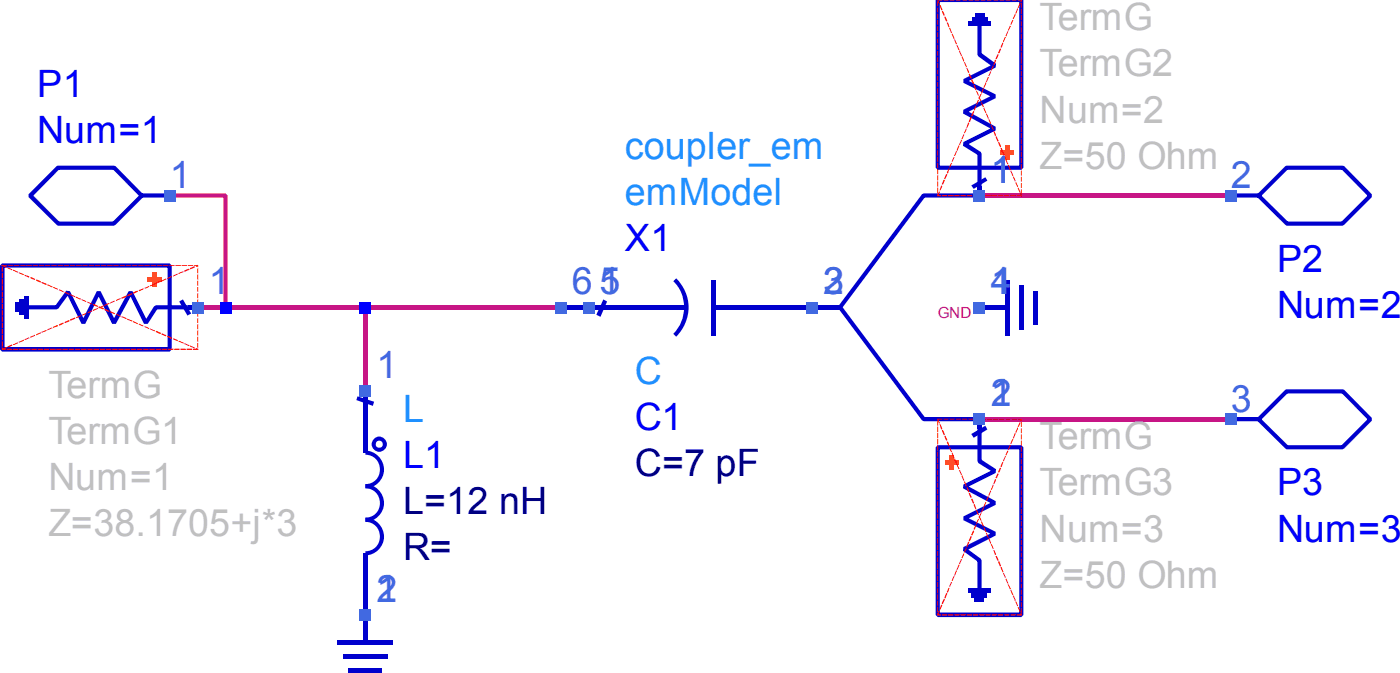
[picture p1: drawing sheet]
<svg xmlns="http://www.w3.org/2000/svg" width="286mm" height="138mm" viewBox="0 0 286 138" stroke-linecap="round" stroke-linejoin="round" font-family="sans-serif">
<g fill="#c71585">
<path d="M34.7 39.5h11.4l.5 .5v22.8h-.9v-22.8h.4v.4h-11.4z"/>
<path d="M46.1 62.4h28.7v.8h-28.7z"/>
<path d="M200.4 39.5h51.4v.9h-51.4z"/>
<path d="M200.4 85.3h51.4v.8h-51.4z"/>
<path d="M40.5 62.4h5.6v.8h-5.6z"/>
<path d="M74.3 62.8h.9v17.2h-.9z"/>
<path d="M74.8 62.4h39.9v.8h-39.9z"/>
</g>
<g fill="#0000cd">
<path d="M208.5 58.3h.9v9.1h-.9z"/>
<path d="M211.4 59.4h.9v6.9h-.9z"/>
<path d="M200.4 62.4h5.7v.8h-5.7z"/>
<path d="M205.7 57.1h.8v11.5h-.8z"/>
<path d="M5.3 62.4h6.3v.4l-.3-.2 2.2-3.2 .8 .1 3.1 6.3-.4 .2-.3-.2 3.1-6.3h.8l3.1 6.3-.4 .2-.4-.2 3.4-6.3h.8l3.1 6.3-.3 .2-.4-.2 2-3.1 .4-.3h6.5v.8h-6.5v-.4l.4 .3-2.1 3.1h-.7l-3.2-6.3 .5-.2 .3 .2-3.4 6.3h-.8l-3.1-6.3 .4-.2 .4 .2-3.2 6.3h-.7l-3.2-6.3 .4-.2 .3 .2-2.3 3.2-.3 .1h-6.3z"/>
<path d="M3.2 61.7h.9v2h-.9z"/>
<path d="M4.1 61.1h.8v3.2h-.8z"/>
<path d="M4.9 60.5h.9v4.6h-.9z"/>
<path d="M38.4 62.4h2.1v.8h-2.1z"/>
<path d="M36.7 61.6l.7-.4 1.7 2.9-.7 .4z"/>
<path d="M.4 54.3v.4h34.3v-.4h-.4v17.2h.4v-.5h-34.3v.5h.5v-17.2zM0 54.3v17.2l.4 .4h34.3l.4-.4v-17.2l-.4-.5h-34.3z"/>
</g>
<g fill="#ff4500">
<path d="M30.1 56.7h2.9v.9h-2.9z"/>
<path d="M31.2 55.7h.8v2.9h-.8z"/>
</g>
<g fill="#0000cd">
<path d="M200 4.8h.8v6.4h-.4l.3-.4 3.1 2.2-.1 .8-6.3 3.1-.1-.3 .1-.4 6.3 3.1v.8l-6.3 3.1-.1-.3 .1-.5 6.3 3.5v.8l-6.3 3.1-.1-.3 .2-.5 3.2 2.1 .1 .3v6.6h-.8v-6.6h.4l-.2 .3-3.2-1.9 .1-.8 6.3-3.1 .1 .3-.1 .5-6.4-3.5 .1-.8 6.3-3.1 .1 .4-.1 .4-6.3-3.2v-.7l6.3-3.2 .1 .5-.2 .3-3.1-2.3-.2-.3z"/>
<path d="M199.6 2.7h1.9v.9h-1.9z"/>
<path d="M199 3.6h3.1v.8h-3.1z"/>
<path d="M198.1 4.4h4.6v.8h-4.6z"/>
<path d="M200 38h.8v2h-.8z"/>
<path d="M198.7 37.9l2.9-1.7 .4 .7-2.8 1.7z"/>
<path d="M191.9 0v.4h17.1v-.4h-.5v34.3h.5v-.4h-17.1v.4h.4v-34.3zM191.4 0v34.3l.5 .4h17.1l.4-.4v-34.3z"/>
</g>
<g fill="#ff4500">
<path d="M205.7 29.7h.8v2.9h-.8z"/>
<path d="M204.7 30.7h2.8v.9h-2.8z"/>
</g>
<g fill="#0000cd">
<path d="M200 87.7h.8v6.5h-.4l.3-.3 3.1 2-.1 .8-6.3 3.1-.1-.4 .1-.3 6.3 3.3v.8l-6.3 3.1-.1-.3 .1-.4 6.3 3.1v.8l-6.3 3.2-.1-.4 .2-.4 3.2 2.3 .1 .4v6.2h-.8v-6.2h.4l-.2 .3-3.2-2.3 .1-.8 6.3-3.1 .1 .4-.1 .4-6.3-3.2v-.7l6.3-3.2 .1 .5-.1 .3-6.4-3.4 .1-.7 6.3-3.2 .1 .4-.2 .3-3.1-1.9-.2-.5z"/>
<path d="M199.2 122.1h2.1v.9h-2.1z"/>
<path d="M198.7 121.2h3.1v.9h-3.1z"/>
<path d="M198.1 120.4h4.6v.8h-4.6z"/>
<path d="M200 85.7h.8v2h-.8z"/>
<path d="M198.7 88.7l2.9-1.7 .4 .8-2.8 1.7z"/>
<path d="M191.9 91.4v.5h17.1v-.5h-.5v34.3h.5v-.5h-17.1v.5h.4v-34.3zM191.4 91.4v34.3l.5 .5h17.1l.4-.5v-34.3l-.4-.4h-17.1z"/>
</g>
<g fill="#ff4500">
<path d="M194.2 93.1h1v2.9h-1z"/>
<path d="M193.3 94.1h2.8v.9h-2.8z"/>
</g>
<g fill="#0000cd">
<path d="M171.5 63.1l.7-.5 17.1 22.8-.3 .3v-.4h11.4v.8h-11.4l-.4-.2z"/>
<path d="M188.6 39.7l.4-.2h11.4v.9h-11.4v-.4l.3 .2-17.1 22.9-.7-.5z"/>
<path d="M114.7 62.4h5.7v.8h-5.7z"/>
<path d="M166.1 62.4h5.8v.8h-5.8z"/>
<path d="M74.8 105.8a3.9 3.9 0 0 1 3.8 3.9 3.9 3.9 0 0 1-3.8 3.8v-.8a3 3 0 0 0 2.9-3 3 3 0 0 0-2.9-3z"/>
<path d="M74.8 99a3.9 3.9 0 0 1 3.8 3.8 3.9 3.9 0 0 1-3.8 3.9v-.9a3 3 0 0 0 2.9-3 3 3 0 0 0-2.9-3z"/>
<path d="M74.8 92.1a3.9 3.9 0 0 1 3.8 3.9 3.9 3.9 0 0 1-3.8 3.8v-.8a3 3 0 0 0 2.9-3 3 3 0 0 0-2.9-3z"/>
<path d="M74.3 113.1h.9v1.2h-.9z"/>
<path d="M74.3 91.4h.9v1.1h-.9z"/>
<path d="M74.3 114.3h.9v11.4h-.9z"/>
<path d="M74.3 80h.9v11.4h-.9z"/>
<path d="M73.2 81l3.3 1.1-.2 .9-3.4-1.2z"/>
<path d="M70.2 133.9h9.1v.8h-9.1z"/>
<path d="M71.3 136.7h6.8v.9h-6.8z"/>
<path d="M74.3 125.7h.9v5.7h-.9z"/>
<path d="M69 131h11.4v.8h-11.4z"/>
<path d="M137.8 57.5l.5-.6a8.3 8.3 0 0 1 0 11.9l-.5-.6a7.7 7.7 0 0 0 0-10.7z"/>
<path d="M146.1 62.4h20v.8h-20z"/>
<path d="M120.4 62.4h20.1v.8h-20.1z"/>
<path d="M145.5 57.1h.8v11.5h-.8z"/>
<path d="M123.4 61.2l.8 .4-1.3 3.2-.9-.5z"/>
<path d="M76.1 90.8a1.55 1.55 0 0 0 3 0 1.55 1.55 0 0 0-3 0zM76.9 90.8a.72 .72 0 0 1 1.4 0 .72 .72 0 0 1-1.4 0z"/>
</g>
<g fill="#f00">
<path d="M.3 54.2v.2h1.1v-.2zM1.6 54.2v.2h1.1v-.2zM2.9 54.2v.2h1.1v-.2zM4.1 54.2v.2h1.1v-.2zM5.4 54.2v.2h1.1v-.2zM6.7 54.2v.2h1.1v-.2zM8 54.2v.2h1.1v-.2zM9.2 54.2v.2h1.1v-.2zM10.5 54.2v.2h1.1v-.2zM11.8 54.2v.2h1.1v-.2zM13 54.2v.2h1.1v-.2zM14.3 54.2v.2h1.1v-.2zM15.6 54.2v.2h1.1v-.2zM16.8 54.2v.2h1.1v-.2zM18.1 54.2v.2h1.1v-.2zM19.4 54.2v.2h1.1v-.2zM20.7 54.2v.2h1.1v-.2zM21.9 54.2v.2h1.1v-.2zM23.2 54.2v.2h1.1v-.2zM24.5 54.2v.2h1.1v-.2zM25.7 54.2v.2h1.1v-.2zM27 54.2v.2h1.1v-.2zM28.3 54.2v.2h1.1v-.2zM29.5 54.2v.2h1.1v-.2zM30.8 54.2v.2h1.1v-.2zM32.1 54.2v.2h1.1v-.2zM33.4 54.2v.2h1.1v-.2zM34.6 54.2v.2h1.1v-.2zM35.9 54.2v.2h1.1v-.2zM37.2 54.2v.2h1.1v-.2zM38.4 54.2v.2h1.1v-.2zM39.7 54.2v.2l.8-.1-.1 .3h.2l-.1-.4zM40.4 54.9v1h.2v-1zM40.4 56.1v1h.2v-1zM40.4 57.4v1h.2v-1zM40.4 58.7v1h.2v-1zM40.4 59.9v1.1h.2v-1.1zM40.4 61.2v1h.2v-1zM40.4 62.5v1h.2v-1zM40.4 63.8v1h.2v-1zM40.4 65v1h.2v-1zM40.4 66.3v1h.2v-1zM40.4 67.6v1h.2v-1zM40.4 68.8v1h.2v-1zM40.4 70.1v1h.2v-1zM39.5 71.3v.2h1.1v-.2zM38.2 71.3v.2h1.1v-.2zM36.9 71.3v.2h1.1v-.2zM35.6 71.3v.2h1.1v-.2zM34.4 71.3v.2h1.1v-.2zM33.1 71.3v.2h1.1v-.2zM31.8 71.3v.2h1.1v-.2zM30.6 71.3v.2h1.1v-.2zM29.3 71.3v.2h1.1v-.2zM28 71.3v.2h1.1v-.2zM26.8 71.3v.2h1.1v-.2zM25.5 71.3v.2h1.1v-.2zM24.2 71.3v.2h1.1v-.2zM22.9 71.3v.2h1.1v-.2zM21.7 71.3v.2h1.1v-.2zM20.4 71.3v.2h1.1v-.2zM19.1 71.3v.2h1.1v-.2zM17.9 71.3v.2h1.1v-.2zM16.6 71.3v.2h1.1v-.2zM15.3 71.3v.2h1.1v-.2zM14.1 71.3v.2h1.1v-.2zM12.8 71.3v.2h1.1v-.2zM11.5 71.3v.2h1.1v-.2zM10.2 71.3v.2h1.1v-.2zM9 71.3v.2h1.1v-.2zM7.7 71.3v.2h1.1v-.2zM6.4 71.3v.2h1.1v-.2zM5.2 71.3v.2h1.1v-.2zM3.9 71.3v.2h1.1v-.2zM2.6 71.3v.2h1.1v-.2zM1.4 71.3v.2h1.1v-.2zM.3 71l.1 .5h.8v-.2h-.8v.2h.2v-.5zM.3 69.8v1.1h.3v-1.1zM.3 68.5v1.1h.3v-1.1zM.3 67.2v1.1h.3v-1.1zM.3 66v1.1h.3v-1.1zM.3 64.7v1.1h.3v-1.1zM.3 63.4v1.1h.3v-1.1zM.3 62.1v1.1h.3v-1.1zM.3 60.9v1.1h.3v-1.1zM.3 59.6v1.1h.3v-1.1zM.3 58.3v1.1h.3v-1.1zM.3 57.1v1.1h.3v-1.1zM.3 55.8v1.1h.3v-1.1zM.3 54.5v1h.3v-1z"/>
<path d="M.4 71.3l-.1 .1 .2 .1 .9-.4-.2-.1zM1.6 70.8l-.1 .1 .2 .1 .8-.4-.1-.2zM2.6 70.4l.3 .1 .8-.4-.1-.2zM3.8 69.8l.2 .2 .9-.4-.1-.2zM5 69.3l.2 .2 .8-.3-.1-.3zM6.2 68.8l.1 .3 .9-.4-.1-.3zM7.4 68.3v.3l1-.4-.1-.3zM8.5 67.8l.1 .3 1-.5-.2-.1zM9.7 67.4v.2l1.1-.5-.3-.1zM10.9 66.8v.3l1-.5-.2-.1zM12 66.4l.2 .1 .8-.4-.1-.1zM13.3 65.8l-.1 .1 .2 .1 .8-.4-.1-.2zM14.4 65.3l-.1 .1 .2 .1 .9-.4-.2-.2zM15.5 64.9l.2 .1 .9-.4-.1-.2zM16.7 64.3l.1 .2 .9-.4-.1-.2zM17.9 63.8l.1 .2 .9-.3-.1-.3zM19 63.3v.3l1.1-.4-.1-.3zM20.1 62.8l.1 .3 1.1-.4-.1-.3zM21.3 62.3l.1 .3 1-.5-.2-.1zM22.6 61.8v.3l.9-.5-.1-.1zM23.7 61.4l.1 .2 .9-.5-.1-.1zM24.8 60.9l.3 .1 .8-.4-.2-.1zM26.1 60.3l-.1 .1 .2 .1 .9-.4-.2-.2zM27.2 59.9l.1 .1 .9-.4-.2-.2zM28.4 59.4l.1 .1 .9-.4-.1-.2zM29.5 58.8l.2 .2 .9-.4-.1-.2zM30.6 58.3l.2 .2 .9-.3v-.3zM31.8 57.8l.1 .3 1-.4v-.3zM33 57.3l.1 .3 .9-.5v-.2zM34.2 56.8l.1 .3 .9-.5-.1-.1zM35.4 56.4l.1 .2 .9-.5-.2-.1zM36.6 55.8v.2l1-.4-.2-.1zM37.7 55.4l.1 .1 1-.4-.3-.2zM38.9 54.8v.1l.1 .1 .9-.4-.2-.2zM40.1 54.3v.2l.5-.1-.1-.3z"/>
<path d="M.4 54.1l-.1 .3 1 .4 .1-.3zM1.6 54.6l-.1 .3 1 .4v-.3zM2.7 55.1l-.1 .3 1 .3 .1-.2zM3.9 55.6v.3l.9 .3 .1-.2zM5.1 56.1v.3l.8 .3v-.2zM6.3 56.6v.3l.8 .3v-.2zM7.4 57.1v.3l.9 .3v-.2zM8.6 57.7l-.1 .1 1 .4v-.2zM9.7 58.2v.1l1 .5 .1-.2zM10.9 58.7l-.1 .1 1 .5v-.3zM12.1 59.2l-.1 .2 1 .4v-.3zM13.3 59.6l-.1 .3 .9 .4 .1-.3zM14.4 60.1l-.1 .3 1 .4 .1-.3zM15.6 60.6l-.1 .3 1 .3 .1-.2zM16.8 61.1v.3l.8 .3 .1-.1zM17.9 61.6v.3l.9 .3 .1-.1zM19 62.1v.2l1 .4v-.2zM20.2 62.7v.2l1 .3v-.2zM21.4 63.2v.2l1 .4v-.2zM22.6 63.7v.2l.9 .4v-.3zM23.8 64.2l-.1 .1 .9 .5v-.3zM24.9 64.7l-.1 .2 1 .4 .1-.3zM26.1 65.1l-.1 .3 1 .4 .1-.3zM27.3 65.6l-.1 .3 .9 .4 .1-.3zM28.4 66.1v.3l.9 .3 .1-.2zM29.6 66.6v.3l.9 .3 .1-.1zM30.7 67.1l-.1 .2 1.1 .4v-.1zM31.9 67.6v.3l.9 .3 .1-.1zM33.1 68.2v.2l.9 .3v-.2zM34.3 68.7v.2l.8 .4v-.3zM35.5 69.2v.2l.8 .4v-.3zM36.6 69.7l-.1 .1 1 .5v-.3zM37.8 70.2l-.1 .2 1 .4 .1-.3zM38.9 70.6v.3l.9 .4 .1-.3zM40.1 71.1l-.1 .3 .5 .1 .1-.1z"/>
<path d="M191.8 -.1v.2h1v-.2zM193 -.1v.2h1.1v-.2zM194.3 -.1v.2h1v-.2zM195.6 -.1v.2h1v-.2zM196.8 -.1v.2h1.1v-.2zM198.1 -.1v.2h1v-.2zM199.4 -.1v.2h1v-.2zM200.7 -.1v.2h1v-.2zM201.9 -.1v.2h1v-.2zM203.2 -.1v.2h1v-.2zM204.5 -.1v.2h1v-.2zM205.7 -.1v.2h1.1v-.2zM207 -.1v.2h1v-.2zM208.3 -.1v.2l.7-.1-.1 .3h.1v-.4zM208.9 .5v1.1h.1v-1.1zM208.9 1.8v1.1h.1v-1.1zM208.9 3v1.1h.1v-1.1zM208.9 4.3v1.1h.1v-1.1zM208.9 5.6v1.1h.1v-1.1zM208.9 6.9v1.1h.1v-1.1zM208.9 8.1v1.1h.1v-1.1zM208.9 9.4v1.1h.1v-1.1zM208.9 10.7v1.1h.1v-1.1zM208.9 11.9v1.1h.1v-1.1zM208.9 13.2v1.1h.1v-1.1zM208.9 14.5v1.1h.1v-1.1zM208.9 15.7v1.1h.1v-1.1zM208.9 17v1.1h.1v-1.1zM208.9 18.3v1.1h.1v-1.1zM208.9 19.6v1.1h.1v-1.1zM208.9 20.8v1.1h.1v-1.1zM208.9 22.1v1.1h.1v-1.1zM208.9 23.4v1.1h.1v-1.1zM208.9 24.6v1.1h.1v-1.1zM208.9 25.9v1.1h.1v-1.1zM208.9 27.2v1.1h.1v-1.1zM208.9 28.4v1.1h.1v-1.1zM208.9 29.7v1.1h.1v-1.1zM208.9 31v1.1h.1v-1.1zM208.9 32.3v1.1h.1v-1.1zM208.9 33.5v1.1h.1v-1.1zM208.9 34.9v1h.1v-1zM208.9 36.2v1h.1v-1zM208.9 37.4v1h.1v-1zM208.9 38.7v1h.1v-1zM208 39.9v.2h1v-.2zM206.8 39.9v.2h1v-.2zM205.5 39.9v.2h1v-.2zM204.1 39.9v.2h1.1v-.2zM202.9 39.9v.2h1.1v-.2zM201.6 39.9v.2h1.1v-.2zM200.3 39.9v.2h1.1v-.2zM199.1 39.9v.2h1.1v-.2zM197.8 39.9v.2h1.1v-.2zM196.5 39.9v.2h1.1v-.2zM195.2 39.9v.2h1.1v-.2zM194 39.9v.2h1.1v-.2zM192.7 39.9v.2h1.1v-.2zM191.8 39.6l.1 .5h.6v-.2l-.6 .1v-.4zM191.8 38.4v1.1h.1v-1.1zM191.8 37.1v1.1h.1v-1.1zM191.8 35.8v1.1h.1v-1.1zM191.8 34.5v1.1h.1v-1.1zM191.8 33.3v1.1h.1v-1.1zM191.8 32v1.1h.1v-1.1zM191.8 30.7v1.1h.1v-1.1zM191.8 29.5v1.1h.1v-1.1zM191.8 28.2v1.1h.1v-1.1zM191.8 26.9v1.1h.1v-1.1zM191.8 25.7v1.1h.1v-1.1zM191.8 24.4v1.1h.1v-1.1zM191.8 23.1v1.1h.1v-1.1zM191.8 21.8v1.1h.1v-1.1zM191.8 20.6v1.1h.1v-1.1zM191.8 19.3v1.1h.1v-1.1zM191.8 18v1.1h.1v-1.1zM191.8 16.8v1h.1v-1zM191.8 15.5v1h.1v-1zM191.8 14.2v1h.1v-1zM191.8 13v1h.1v-1zM191.8 11.7v1h.1v-1zM191.8 10.4v1h.1v-1zM191.8 9.1v1.1h.1v-1.1zM191.8 7.9v1h.1v-1zM191.8 6.6v1h.1v-1zM191.8 5.3v1h.1v-1zM191.8 4.1v1h.1v-1zM191.8 2.8v1h.1v-1zM191.8 1.5v1h.1v-1zM191.8 .3v1h.1v-1z"/>
<path d="M192.1 39.1l-.4 .9 .2 .1 .4-.8zM192.6 37.9l-.4 1h.2l.4-.8zM193 36.8l-.3 .8 .2 .2 .4-.9-.2-.2zM193.5 35.6l-.3 .8 .2 .3 .4-1-.2-.1zM194.1 34.4l-.4 .9 .2 .2 .4-1zM194.6 33.3l-.4 .8 .2 .2 .4-.9zM195.1 32.1l-.4 .8 .2 .2 .4-.9zM195.6 30.9l-.4 .9 .2 .1 .4-.9zM196.1 29.7l-.4 1 .2 .1 .4-1zM196.6 28.5l-.4 1 .2 .1 .4-1zM197.1 27.4l-.4 1h.2l.4-.8zM197.6 26.2l-.4 1 .2 .1 .4-.9zM198.1 25.1l-.4 1 .2 .1 .4-1zM198.6 23.9l-.4 .9 .2 .2 .4-1zM199.1 22.7l-.4 .9 .2 .2 .4-.9zM199.6 21.6l-.4 .8 .2 .2 .4-.9zM200.1 20.5l-.4 .8 .2 .1 .4-.9zM200.6 19.3l-.4 .8 .2 .2 .4-1zM201.1 18l-.4 1 .2 .1 .4-1zM201.6 16.8l-.4 1.1h.2l.4-1zM202.1 15.7l-.4 1 .2 .1 .5-1zM202.6 14.6l-.4 .9 .2 .1 .4-.9zM203.1 13.4l-.4 1 .2 .1 .4-1zM203.6 12.2l-.4 1 .2 .1 .4-.9zM204 11.2l-.3 .7 .2 .2 .4-.8-.2-.2zM204.6 9.9l-.4 .9 .2 .1 .4-.8zM205.1 8.8l-.4 .8 .2 .1 .4-.9zM205.7 7.5l-.5 .9 .2 .2 .4-1zM206.2 6.3l-.5 1 .2 .2 .4-1.1zM206.6 5.3l-.4 .9 .2 .1 .4-1zM207.1 4.1l-.4 .9 .2 .1 .4-1zM207.6 2.9l-.4 .9 .2 .1 .5-.9zM208.1 1.7l-.4 1 .2 .1 .4-.9zM208.6 .5l-.4 1 .2 .1 .4-.8zM208.9 0l-.2 .3 .2 .1 .2-.5z"/>
<path d="M191.7 -.1l.4 1 .2-.1-.4-.8zM192.2 1.1l.4 1 .2-.1-.4-.9zM192.7 2.3l.3 .8h.3l-.3-.8zM193.2 3.5l.3 .8h.3l-.3-.8zM193.7 4.7l.4 .8h.2l-.3-.8zM194.2 5.8l.4 .9h.2l-.4-1zM194.7 6.9l.4 1.1 .2-.1-.4-1zM195.2 8.1l.4 1 .2-.1-.4-1zM195.7 9.3l.4 .9h.2l-.4-1zM196.2 10.4l.4 1 .2-.1-.4-1zM196.7 11.6l.4 1 .2-.1-.4-1zM197.2 12.8l.4 1 .2-.1-.4-.9zM197.7 14l.3 .8h.3l-.4-.8zM198.2 15.2l.3 .8h.3l-.3-.8zM198.7 16.3l.4 .9h.2l-.4-1zM199.2 17.4l.4 1h.2l-.3-1zM199.7 18.6l.4 .9 .2 .1-.4-1.1zM200.2 19.8l.4 .9h.2l-.4-1zM200.7 21l.4 .9 .2-.1-.4-.9zM201.2 22.1l.4 1 .2-.1-.4-1zM201.7 23.3l.4 1 .3-.1-.5-1zM202.2 24.5l.4 .9 .2-.1-.4-.9zM202.7 25.7l.4 .9 .2-.1-.4-.8zM203.2 26.8l.3 .9h.3l-.3-.9zM203.7 27.9l.3 1h.3l-.4-1zM204.2 29.1l.4 1h.2l-.3-1zM204.7 30.3l.4 .9h.2l-.3-.9zM205.2 31.5l.4 .8h.2l-.4-.9zM205.7 32.7l.4 .8h.2l-.4-.9zM206.2 33.8l.4 1 .2-.1-.4-1zM206.7 35l.4 1 .2-.1-.4-1zM207.2 36.2l.4 .9 .3-.1-.5-.9zM207.7 37.3l.4 1 .2-.1-.4-.9zM208.2 38.4l.4 1.1 .2-.1-.4-1zM208.7 39.6l.2 .4h.2l-.1-.4z"/>
<path d="M191.8 85.6v.2h1v-.2zM193 85.6v.2h1.1v-.2zM194.3 85.6v.2h1v-.2zM195.6 85.6v.2h1v-.2zM196.8 85.6v.2h1.1v-.2zM198.1 85.6v.2h1v-.2zM199.4 85.6v.2h1v-.2zM200.7 85.6v.2h1v-.2zM201.9 85.6v.2h1v-.2zM203.2 85.6v.2h1v-.2zM204.5 85.6v.2h1v-.2zM205.7 85.6v.2h1.1v-.2zM207 85.6v.2h1v-.2zM208.3 85.6v.2l.7-.1-.1 .3h.1v-.4zM208.9 86.3v1h.1v-1zM208.9 87.5v1.1h.1v-1.1zM208.9 88.8v1h.1v-1zM208.9 90.1v1h.1v-1zM208.9 91.4v1h.1v-1zM208.9 92.6v1h.1v-1zM208.9 93.9v1h.1v-1zM208.9 95.2v1h.1v-1zM208.9 96.4v1.1h.1v-1.1zM208.9 97.7v1h.1v-1zM208.9 99v1h.1v-1zM208.9 100.2v1.1h.1v-1.1zM208.9 101.5v1h.1v-1zM208.9 102.8v1h.1v-1zM208.9 104.1v1h.1v-1zM208.9 105.3v1h.1v-1zM208.9 106.6v1h.1v-1zM208.9 107.9v1h.1v-1zM208.9 109.1v1.1h.1v-1.1zM208.9 110.4v1h.1v-1zM208.9 111.7v1h.1v-1zM208.9 112.9v1.1h.1v-1.1zM208.9 114.2v1h.1v-1zM208.9 115.5v1h.1v-1zM208.9 116.8v1h.1v-1zM208.9 118v1h.1v-1zM208.9 119.3v1h.1v-1zM208.9 120.6v1h.1v-1zM208.9 121.8v1.1h.1v-1.1zM208.9 123.1v1h.1v-1zM208.9 124.4v1h.1v-1zM208 125.6v.2h1v-.2zM206.8 125.6v.2h1v-.2zM205.5 125.6v.2h1v-.2zM204.1 125.6v.2h1.1v-.2zM202.9 125.6v.2h1.1v-.2zM201.6 125.6v.2h1.1v-.2zM200.3 125.6v.2h1.1v-.2zM199.1 125.6v.2h1.1v-.2zM197.8 125.6v.2h1.1v-.2zM196.5 125.6v.2h1.1v-.2zM195.2 125.6v.2h1.1v-.2zM194 125.6v.2h1.1v-.2zM192.7 125.6v.2h1.1v-.2zM191.8 125.3l.1 .5h.6v-.2h-.6v.1v-.4zM191.8 124v1.1h.1v-1.1zM191.8 122.8v1.1h.1v-1.1zM191.8 121.5v1.1h.1v-1.1zM191.8 120.2v1.1h.1v-1.1zM191.8 119v1.1h.1v-1.1zM191.8 117.7v1.1h.1v-1.1zM191.8 116.4v1.1h.1v-1.1zM191.8 115.1v1.1h.1v-1.1zM191.8 113.9v1.1h.1v-1.1zM191.8 112.6v1.1h.1v-1.1zM191.8 111.3v1.1h.1v-1.1zM191.8 110.1v1.1h.1v-1.1zM191.8 108.8v1.1h.1v-1.1zM191.8 107.5v1.1h.1v-1.1zM191.8 106.3v1.1h.1v-1.1zM191.8 105v1.1h.1v-1.1zM191.8 103.7v1.1h.1v-1.1zM191.8 102.4v1.1h.1v-1.1zM191.8 101.2v1.1h.1v-1.1zM191.8 99.9v1.1h.1v-1.1zM191.8 98.6v1.1h.1v-1.1zM191.8 97.4v1.1h.1v-1.1zM191.8 96.1v1.1h.1v-1.1zM191.8 94.8v1.1h.1v-1.1zM191.8 93.6v1.1h.1v-1.1zM191.8 92.3v1.1h.1v-1.1zM191.8 91v1.1h.1v-1.1zM191.8 89.7v1.1h.1v-1.1zM191.8 88.5v1.1h.1v-1.1zM191.8 87.2v1.1h.1v-1.1zM191.8 85.9v1.1h.1v-1.1z"/>
<path d="M192.1 124.8l-.4 .9 .2 .1 .4-.8zM192.6 123.6l-.4 .9 .2 .1 .4-.8zM193.1 122.4l-.4 .9 .2 .2 .4-.9zM193.6 121.2l-.4 1 .2 .1 .4-.9zM194.1 120.1l-.4 .9 .2 .2 .4-1zM194.6 119l-.4 .8 .2 .2 .4-1zM195.1 117.8l-.4 .8 .2 .2 .4-.9zM195.6 116.6l-.4 1 .2 .1 .4-1zM196.1 115.4l-.4 1 .2 .1 .4-1zM196.6 114.3l-.4 .9 .2 .1 .4-.9zM197.1 113.1l-.4 .9 .2 .1 .4-.8zM197.6 111.9l-.4 1h.2l.4-.8zM198 110.8l-.3 1h.2l.4-.9-.2-.2zM198.6 109.6l-.4 .9 .2 .2 .4-.9zM199.1 108.5l-.4 .8 .2 .2 .4-.9-.2-.1zM199.6 107.4l-.4 .7 .2 .2 .4-.9zM200.2 106.1l-.5 .8 .2 .3 .4-1zM200.7 104.9l-.5 .9 .2 .2 .4-1zM201.1 103.7l-.4 1 .2 .1 .4-1zM201.6 102.6l-.4 .9 .2 .1 .4-.9zM202.1 101.4l-.4 1h.2l.5-.9zM202.6 100.2l-.4 1.1h.2l.4-.9zM203.1 99.1l-.4 1 .2 .1 .4-1zM203.6 98l-.4 .9 .2 .1 .4-.9zM204 96.9l-.3 .7 .2 .2 .4-.9-.2-.1zM204.6 95.6l-.4 .8 .2 .2 .4-.8zM205.1 94.5l-.4 .7 .2 .3 .4-1zM205.7 93.2l-.5 .9 .2 .2 .4-1zM206.1 92.2l-.4 .8 .2 .1 .4-.9zM206.6 90.9l-.4 1h.2l.4-.9zM207.1 89.7l-.4 1 .2 .1 .4-1zM207.6 88.6l-.4 1 .2 .1 .5-1.1zM208.1 87.4l-.4 1 .2 .1 .4-.9zM208.6 86.3l-.4 .9 .2 .1 .4-.9zM208.9 85.7l-.2 .3 .2 .1 .2-.4z"/>
<path d="M191.7 85.7l.4 .9 .2-.1-.4-.8zM192.2 86.8l.3 .9h.3l-.4-.9zM192.7 88l.4 1 .2-.1-.3-.9zM193.2 89.2l.3 .8h.3l-.3-.8zM193.7 90.3l.4 .9h.2l-.3-.9zM194.2 91.5l.4 .9h.2l-.4-1zM194.7 92.6l.4 1h.2l-.4-1.1zM195.2 93.8l.4 1 .2-.1-.4-1zM195.7 95l.4 .9 .2-.1-.4-.9zM196.2 96.2l.4 .9 .2-.1-.4-.9zM196.7 97.3l.4 1 .2-.1-.4-1zM197.2 98.5l.4 1 .2-.1-.4-.9zM197.7 99.7l.4 1 .2-.1-.4-.9zM198.2 100.8l.3 .9h.3l-.3-.9zM198.7 102l.4 .9h.2l-.3-.9zM199.2 103.1l.4 1h.2l-.4-1.1zM199.7 104.3l.4 .9h.2l-.4-1zM200.2 105.5l.4 .8 .2 .1-.4-1zM200.7 106.7l.4 .9 .2-.1-.4-.9zM201.2 107.9l.4 .9 .2-.1-.4-.9zM201.7 109l.4 1 .3-.1-.5-1zM202.2 110.2l.4 1 .2-.1-.4-1zM202.7 111.3l.4 1 .2-.1-.4-.9zM203.2 112.5l.3 .9h.3l-.3-.9zM203.7 113.7l.3 .9h.3l-.3-.9zM204.2 114.8l.4 .9h.2l-.3-.9zM204.7 116l.4 1 .2-.1-.3-.9zM205.2 117.2l.4 .8h.2l-.4-.9zM205.7 118.4l.4 .8h.2l-.4-.9zM206.2 119.5l.4 1 .2-.1-.4-.9zM206.7 120.6l.4 1.1 .2-.1-.4-1zM207.2 121.8l.4 1.1 .3-.1-.5-1zM207.7 123l.4 1 .2-.1-.4-1zM208.2 124.2l.4 .9h.2l-.4-.9zM208.7 125.3l.3 .5 .1-.1-.2-.5z"/>
</g>
<g fill="#0000cd">
<path d="M11.6 34h12l5.7 5.7-.3 .3v-.5h5.7v.9l-6-.1-5.7-5.8 .3-.2v.4h-11.4v-.4l.3 .2-5.7 5.8-.3-.3 .3-.3 5.7 5.7-.3 .3v-.4h11.4v.4l-.3-.3 5.7-5.7 .6 .6-5.7 5.7-.3 .1h-11.4l-6.1-5.8v-.6z"/>
<path d="M251.8 39.5h5.8l6 5.9-.4 .3v-.4h11.5v.4l-.3-.3 5.7-5.7 .3 .3-.3 .3-5.7-5.8 .3-.2v.4h-11.5v-.4l.4 .2-5.8 5.8-.6-.6 5.8-5.7 11.7-.1 .3 .1 5.7 5.7v.6l-5.7 5.7-.3 .1h-11.5l-6-5.8 .4-.3v.4h-5.8z"/>
<path d="M251.8 85.3h5.8l6 5.8-.4 .3v-.4h11.5v.4l-.3-.3 5.7-5.7 .3 .3-.3 .3-5.7-5.7 .3-.3v.4h-11.5v-.4l.4 .3-5.8 5.7-.6-.6 5.8-5.7 11.7-.1 .3 .1 5.7 5.7v.6l-5.7 5.7-.3 .2h-11.5l-6-5.9 .4-.3v.4h-5.8z"/>
</g>
<g fill="#4169e1">
<path d="M33.6 38.9h2.3v2.2h-2.3z" fill-rule="evenodd"/>
<path d="M39.3 61.7h2.3v2.3h-2.3z" fill-rule="evenodd"/>
</g>
<path d="M45 61.7h2.3v2.3h-2.3z" fill-rule="evenodd" fill="#00f"/>
<g fill="#4169e1">
<path d="M73.6 124.5h2.3v2.3h-2.3z" fill-rule="evenodd"/>
<path d="M73.6 78.8h2.3v2.3h-2.3z" fill-rule="evenodd"/>
</g>
<path d="M73.6 61.7h2.3v2.3h-2.3z" fill-rule="evenodd" fill="#00f"/>
<g fill="#4169e1">
<path d="M113.5 61.7h2.3v2.3h-2.3z" fill-rule="evenodd"/>
<path d="M119.3 61.7h2.3v2.3h-2.3z" fill-rule="evenodd"/>
<path d="M165 61.7h2.3v2.3h-2.3z" fill-rule="evenodd"/>
<path d="M199.2 84.6h2.3v2.3h-2.3z" fill-rule="evenodd"/>
<path d="M199.2 61.7h2.3v2.3h-2.3z" fill-rule="evenodd"/>
<path d="M199.2 38.9h2.3v2.2h-2.3z" fill-rule="evenodd"/>
<path d="M250.7 84.6h2.3v2.3h-2.3z" fill-rule="evenodd"/>
<path d="M250.7 38.9h2.3v2.2h-2.3z" fill-rule="evenodd"/>
</g>
<g font-size="7.7" fill="#c0c0c0">
<text x="212.7" y="6.2">TermG</text>
<text x="212.7" y="15.6">TermG2</text>
<text x="212.7" y="25.1">Num=2</text>
<text x="212.7" y="34.5">Z=50 Ohm</text>
<text x="9.9" y="81.3">TermG</text>
<text x="9.9" y="90.8">TermG1</text>
<text x="212.7" y="91.9">TermG</text>
<text x="9.9" y="100.2">Num=1</text>
<text x="212.7" y="101.3">TermG3</text>
<text x="9.9" y="109.6">Z=38.1705+j*3</text>
<text x="212.7" y="110.7">Num=3</text>
<text x="212.7" y="120.1">Z=50 Ohm</text>
</g>
<g font-size="7.7" fill="#00f">
<text x="7.6" y="19.9">P1</text>
<text x="7.6" y="29.3">Num=1</text>
<text x="127.8" y="51.3">X1</text>
<text x="261.3" y="55.6">P2</text>
<text x="261.3" y="65">Num=2</text>
<text x="129.9" y="87.9">C1</text>
<text x="82.5" y="95.6">L1</text>
<text x="261.3" y="101.3">P3</text>
<text x="261.3" y="110.7">Num=3</text>
</g>
<g font-size="7.7" fill="#1e90ff">
<text x="127.8" y="32.4">coupler_em</text>
<text x="127.8" y="41.9">emModel</text>
<text x="129.9" y="78.5">C</text>
<text x="82.5" y="86.2">L</text>
</g>
<g font-size="7.7" fill="#4169e1">
<text x="34.7" y="38.4">1</text>
<text x="202.7" y="37.3">1</text>
<text x="251.8" y="38.4">2</text>
<text x="42.8" y="60.2">1</text>
<text x="117" y="60.2">6</text>
<text x="122.7" y="60.2">5</text>
<text x="122.7" y="60.2">1</text>
<text x="168.4" y="60.2">3</text>
<text x="168.4" y="60.2">2</text>
<text x="202.7" y="60.2">1</text>
<text x="202.7" y="60.2">4</text>
<text x="77" y="77.3">1</text>
<text x="202.7" y="83.1">1</text>
<text x="202.7" y="83.1">2</text>
<text x="251.8" y="84.2">3</text>
<text x="77" y="123">2</text>
<text x="77" y="123">1</text>
</g>
<g font-size="7.7" fill="#000080">
<text x="129.9" y="97.3">C=7 pF</text>
<text x="82.5" y="105">L=12 nH</text>
<text x="82.5" y="114.5">R=</text>
</g>
<text font-size="3.1" fill="#c71585" x="191.9" y="64.9">GND</text>
</svg>
